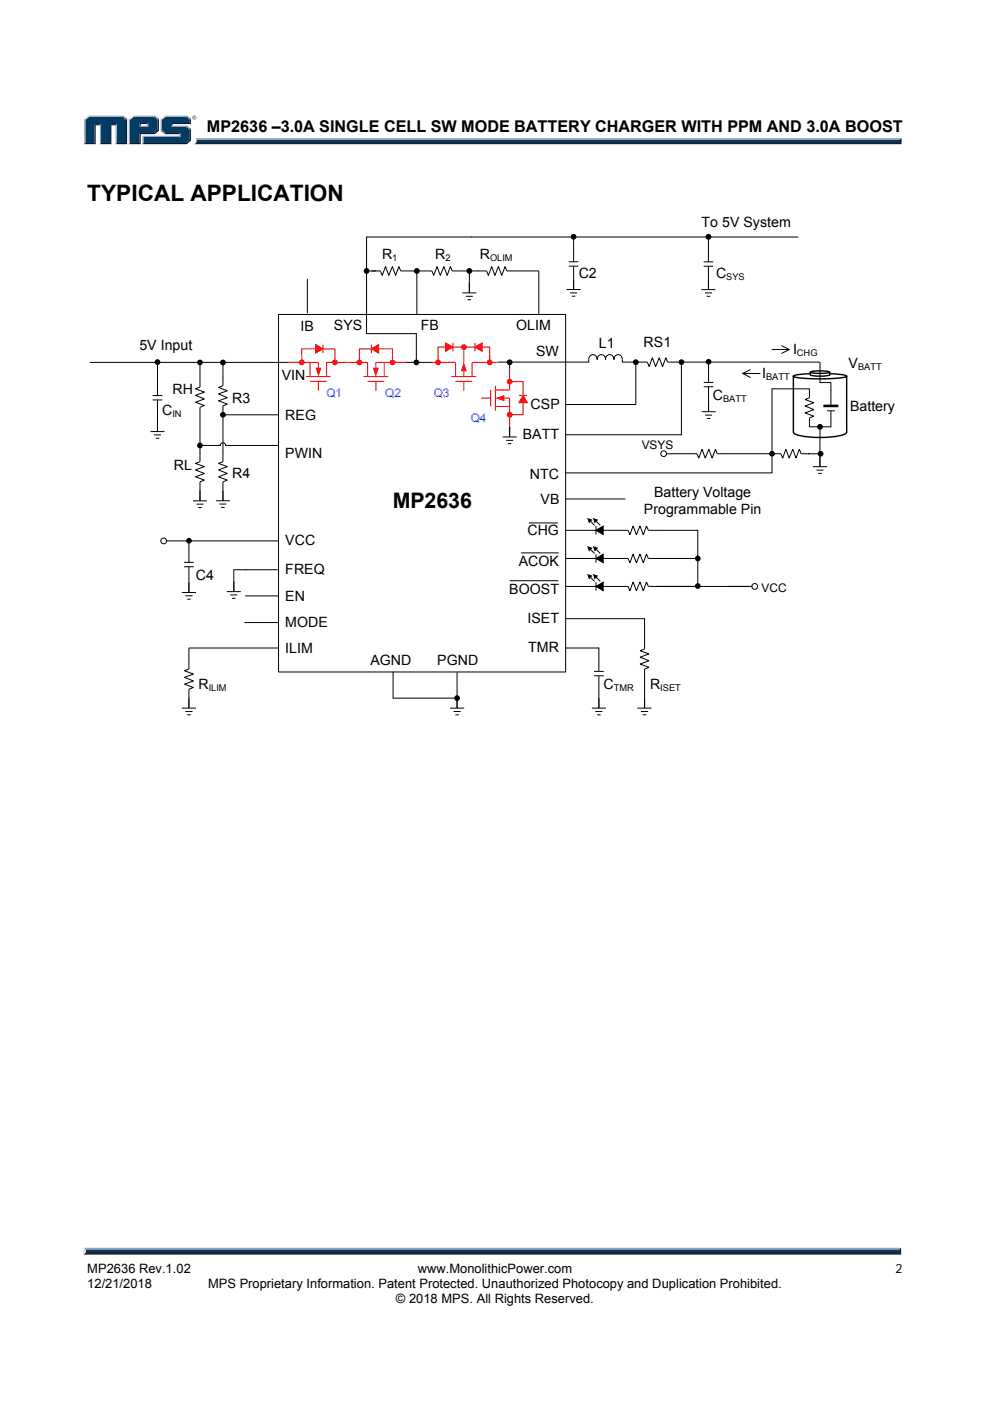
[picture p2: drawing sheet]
<svg xmlns="http://www.w3.org/2000/svg" width="210mm" height="297mm" viewBox="0 0 210 297" stroke-linecap="round" stroke-linejoin="round" font-family="sans-serif">
<path d="M18.2 265.3h172.5l.4 .7h-173.3z" fill="#231f20"/>
<path d="M17.8 264.6h173.3l-.4 .7h-172.5z" fill="#94a0b9"/>
<path d="M191.1 264.6v1.4l-.4-.4v-.6z" fill="#001339"/>
<path d="M18.2 265h172.5v.6h-172.5z" fill="#003b63"/>
<path d="M17.8 264.5l.4 .5v.6l-.4 .4z" fill="#dcddde"/>
<path d="M41.5 29.3h149.7l-.4 .6h-149.1z" fill="#94a0b9"/>
<path d="M41.7 29.9h149.1l.4 .7h-150.1l.4-.3z" fill="#231f20"/>
<path d="M190.8 29.7l.4-.4v1.3l-.4-.4z" fill="#001339"/>
<path d="M41.7 29.7h149.1v.5h-149.2z" fill="#003b63"/>
<path d="M41.5 29.3l.2 .4-.1 .5-.5 .4 .4-.6z" fill="#dcddde"/>
<path d="M29.6 26.9l.2-.3h1.4l.2 .3z" fill="#94a0b9"/>
<g fill="#003b63">
<path d="M18.1 25.4l.8-.6h7l.8 .6v4.9h-1.9v-4h-1.4v4h-2v-4h-1.4v4h-1.9z"/>
<path d="M27.6 25.4l.8-.6h2.1v1.2h-.9v.9h1.8v-.9h-1.2v-1.2h2.5l.7 .6v2.2l-.7 .6h-3.1v2.1h-2z"/>
<path d="M30.4 29h7.8v-.8h-3.1l-.8-.6v-2.2l.8-.6h4.3l.8 .6v.6h-3.9v.9h3.1l.8 .6v2.1l-.8 .7h-9z"/>
</g>
<path d="M34.9 24.6h4.7" fill="none" stroke="#94a0b9" stroke-width=".26"/>
<path d="M34.1 25.2l.8-.7 .2 .3-.8 .6z" fill="#dcddde"/>
<path d="M34.2 25.2v2.6" fill="none" stroke="#94a0b9" stroke-width=".26"/>
<path d="M34.1 27.8l.2-.2 .8 .6-.2 .2z" fill="#547194"/>
<path d="M34.9 28.3h3.4" fill="none" stroke="#001339" stroke-width=".26"/>
<g fill="#94a0b9">
<path d="M30.2 28.8h7.8v-.4l.3-.2v.8h-7.8z"/>
<path d="M30.2 28.8l.3 .2v1.3l-.3 .3z"/>
</g>
<path d="M36.3 26h3.9v-.6l.3-.2v1.1h-3.9v.3l-.3 .3z" fill="#001339"/>
<path d="M36.3 26.8h3.3" fill="none" stroke="#94a0b9" stroke-width=".26"/>
<path d="M39.6 26.6l.9 .7-.3 .2-.8-.6z" fill="#547194"/>
<g fill="#001339">
<path d="M30.2 30.6l.3-.3h8.9l.8-.7v-2.1l.3-.2v2.5l-.9 .8z"/>
<path d="M29.6 28.2h3.1l.7-.6v-2.2l.3-.2v2.6l-.9 .6h-3v2.2h-2.5l.3-.3h2z"/>
</g>
<path d="M32.8 24.5l.9 .7-.3 .2-.7-.6z" fill="#547194"/>
<path d="M28.2 24.6h4.6" fill="none" stroke="#94a0b9" stroke-width=".26"/>
<path d="M27.3 25.2l.9-.7 .2 .3-.8 .6z" fill="#dcddde"/>
<path d="M27.4 25.2v5.4" fill="none" stroke="#94a0b9" stroke-width=".26"/>
<path d="M31.2 26.3l.2-.3v.9l-.2-.3z" fill="#94a0b9"/>
<g fill="#001339">
<path d="M29.6 26h1.8l-.2 .3h-1.4v.3l-.2 .3z"/>
<path d="M26.7 25.4l.3-.2v5.4h-2.5l.3-.3h1.9z"/>
</g>
<path d="M26.1 24.5l.9 .7-.3 .2-.8-.6z" fill="#547194"/>
<path d="M18.7 24.6h7.4" fill="none" stroke="#94a0b9" stroke-width=".26"/>
<path d="M17.8 25.2l.9-.7 .2 .3-.8 .6z" fill="#dcddde"/>
<path d="M18 25.2v5.4" fill="none" stroke="#94a0b9" stroke-width=".26"/>
<path d="M20 26.3h1.4l-.2 .3h-.9v4h-2.5l.3-.3h1.9z" fill="#001339"/>
<path d="M21.3 26.3v4.3" fill="none" stroke="#94a0b9" stroke-width=".26"/>
<path d="M23.4 26.3h1.4l-.3 .3h-.9v4h-2.4l.2-.3h2z" fill="#001339"/>
<path d="M24.6 26.3v4.3" fill="none" stroke="#94a0b9" stroke-width=".26"/>
<path d="M39.6 24.5l.9 .7-.3 .2-.8-.6z" fill="#547194"/>
<path d="M40.8 24.9a.45 .45 0 0 1 .9 0 .45 .45 0 0 1-.9 0zM40.9 24.9a.35 .35 0 0 0 .7 0 .35 .35 0 0 0-.7 0zM41.1 24.7l.3 .1v.4l-.2-.2-.1 .2zM41.1 24.8v.1h.2z" fill="#231f20"/>
<g fill="none" stroke="#000" stroke-width=".21">
<path d="M77.7 57.4h3l.4 1 .7-1.9 .7 1.9 .7-1.9 .7 1.9 .7-1.9 .4 .9h6.6l.4 1 .7-1.9 .7 1.9 .7-1.9 .7 1.9 .7-1.9 .4 .9h1.9M88.4 57.4v9.1M97.9 57.4h3.4M99.5 60v2.1M149.2 55.5h2.1M149.2 56.5h2.1M150.3 50.2v5.3M150.3 56.5v4.9M169.2 50.2h-91.5v20.5M19.1 76.8h37.8M33.4 76.8v7.1M47.3 76.9v4.9l-.9 .3 1.8 .7-1.8 .7 1.8 .8-1.8 .7 1.8 .7-.9 .4v1.8h11.8"/>
<path d="M59.1 66.7h60.9v75.8h-60.9zM98.1 62.1h2.9M98.8 62.8h1.5M99.2 63.5h.7M105.6 76.8h19.3a1.09 1.09 0 0 1 .1-1.2 1.09 1.09 0 0 1 1.1-.4 1.03 1.03 0 0 1 .6 1 .9 .9 0 0 1 .9-1 .9 .9 0 0 1 .8 1 .9 .9 0 0 1 .9-1 .9 .9 0 0 1 .9 1 .9 .9 0 0 1 .9-1 .9 .9 0 0 1 .9 1v.6h3.4M144.5 76.8v15.4h-24.5M148.8 61.4h2.9M149.5 62.1h1.5M149.9 62.8h.7M150.3 76.7v4.4M31.9 91.5h3M32.4 83.9h2"/>
<path d="M32.4 84.8h2M32.7 92.2h1.4M33 92.9h.8M33.4 84.8v6.7v-2.1M148.8 87.3h3M149.3 81.1h2M149.3 82h2M149.5 88h1.5M149.9 88.7h.8M150.3 82v5.3M35.3 114.7h23.7M39.1 119.2h2"/>
<path d="M40.1 116.5v2.7M112.2 110.9h6.1M38.6 125.6h3M39.1 120.2h2M39.3 126.3h1.5M39.7 127h.7M40.1 120.2v5.4v-2.1M52.1 126.3h6.8M120.1 137.4h6.9M127 139.7v2.6M95.5 150.1h2.9M96.2 150.9h1.5"/>
<path d="M96.6 151.6h.7M96.9 142.6v7.5M125.5 150.1h3M126 142.3h2.1M126 143.3h2.1M126.3 150.9h1.5M126.7 151.6h.7M127 143.3v6.8v-2.1"/>
<circle cx="34.7" cy="114.7" r=".61"/>
</g>
<g fill="#000">
<circle cx="77.7" cy="57.4" r=".61"/>
<circle cx="88.4" cy="57.4" r=".61"/>
<circle cx="150.3" cy="50.2" r=".61"/>
<circle cx="33.4" cy="76.8" r=".61"/>
<circle cx="47.3" cy="76.9" r=".61"/>
<circle cx="144.5" cy="76.8" r=".61"/>
<circle cx="150.3" cy="76.7" r=".6"/>
<circle cx="47.3" cy="87.9" r=".61"/>
</g>
<path d="M168.3 79.8a14.4 14.4 0 0 1 5.6-.6 14.5 14.5 0 0 1 5.7 .6" fill="none" stroke="#000" stroke-width=".3"/>
<path d="M171.9 78.9h4.1v.5h-4.1z" fill="#fff"/>
<path d="M174.6 86.1h3.2" fill="none" stroke="#000" stroke-width=".54"/>
<g fill="none" stroke="#000" stroke-width=".21">
<path d="M99.5 57.4v2.6M101.3 57.4h1.9l.4 1 .7-1.9 .7 1.9 .7-1.9 .7 1.9 .7-1.9 .4 .9h6.7M114.3 57.5v9.1M56.9 76.8h7.1M173.9 76.9v4.2h2.3M42.4 94.4h4.3M47.3 96v1.9l-.9 .4 1.8 .6-1.8 .7 1.8 .8-1.8 .7 1.8 .7-.9 .4v4M172.4 99h3M173.2 99.7h1.4M173.9 90.5v8.5M175.4 87.1h1.7M176.2 90.5h-4.5v-1.9l.9-.4-1.8-.7 1.8-.7-1.8-.7 1.8-.7-1.8-.7 .9-.4v-1.9h-8v17.9"/>
<path d="M176.2 81.1v4.8M176.2 87.2v2.3M176.2 89.6v.9M40.1 114.6v1.9M45.8 106.2h3M46.5 106.9h1.5M46.9 107.6h.7M110.6 117.2h7.8M120 112.4l6.4 .1M120 100.3h43.7M120.1 118.4h6.3M125.2 110.5l.9 .9"/>
<path d="M125.2 116.4l.9 .9M126.4 112.4l1.5-.9v1.8zM126.4 118.4l1.5-.9v1.8zM126.4 111.5v1.8M126.4 117.5v1.8M126.4 110.5l.9 .9M126.4 116.4l.9 .9M127.9 112.4h5.3l.4 1 .7-1.9 .7 1.9 .7-1.9 .7 1.9 .7-1.9 .4 .9h1.9M127.9 118.4h5.3l.4 .9 .7-1.8 .7 1.8 .7-1.8 .7 1.8 .7-1.8 .4 .9h10.5M148 112.4v11.8M173.5 100.4h.8M40.1 137.5v4.3l-1 .4 1.9 .7-1.9 .7 1.9 .8-1.9 .7 1.9 .7-.9 .3v4"/>
<path d="M40.1 137.4h18.8M51.9 132h7M52.1 120.8h6.8M108.2 123.1h10.2M119.9 131.2h16.8v6.4l-.9 .4 1.8 .6-1.8 .7 1.8 .8-1.8 .7 1.8 .7-.9 .4v8.2M120 124.3h6.4M125.2 122.4l.9 .9M126.4 124.3l1.5-.9v1.8zM126.4 123.4v1.8M126.4 122.4l.9 .9M127 137.4v2.3M127.9 124.3h5.3l.4 1 .7-1.9 .7 1.9 .7-1.9 .7 1.9 .7-1.9 .4 .9h21.4"/>
<path d="M38.6 150.1h3M39.3 150.9h1.5M39.7 151.6h.7M135.2 150.1h3M136 150.9h1.5M136.3 151.6h.8"/>
</g>
<path d="M168.3 79.8a14.4 14.4 0 0 0 5.6 .5 14.5 14.5 0 0 0 5.7-.5v11.8a1.97 1.97 0 0 1-1.7 .8 20.9 20.9 0 0 1-9.2-.3l-.4-.5zM171.9 78.9a8.4 8.4 0 0 0 4.1 0M171.9 78.9a7.8 7.8 0 0 1 4.1 0M176 78.9v.6a7.8 7.8 0 0 1-4.1 0v-.6" fill="none" stroke="#000" stroke-width=".3"/>
<g fill="#000">
<path d="M124.5 109.8l1.2 .4-.8 .8zM124.5 115.8l1.2 .4-.8 .7zM125.8 109.8l1.1 .4-.8 .8zM125.8 115.8l1.1 .4-.8 .7zM126.4 112.4l1.5-.9v1.8zM126.4 118.4l1.5-.9v1.8zM124.5 121.7l1.2 .4-.8 .8zM125.8 121.7l1.1 .4-.8 .8zM126.4 124.3l1.5-.9v1.8z"/>
<circle cx="99.5" cy="57.4" r=".61"/>
<circle cx="42.4" cy="94.4" r=".61"/>
<circle cx="173.9" cy="90.5" r=".61"/>
<circle cx="40.1" cy="114.6" r=".61"/>
<circle cx="148" cy="118.4" r=".61"/>
<circle cx="148" cy="124.2" r=".61"/>
</g>
<path d="M94.9 76.8h1.7M95.8 79.8h5.2M96.6 76.8v3M98.4 78.6v1.2M105.5 76.8h-5.4v3M96.6 80.9h3.5M98.4 80.9v2" fill="none" stroke="#f00" stroke-width=".21"/>
<path d="M98.4 76.8l.6 1.9h-1.3z" fill="#f00"/>
<path d="M91.5 76.8h5" fill="none" stroke="#f00" stroke-width=".21"/>
<path d="M100.7 73.6l1.6-.9v1.8z" fill="#f00"/>
<path d="M98.4 73.6v3.2M99.6 73.6h1.1M100.7 72.7v1.8M100.7 73.6l1.6-.9v1.8zM102.3 73.6h1.1" fill="none" stroke="#f00" stroke-width=".21"/>
<circle cx="98.4" cy="73.6" r=".61" fill="#f00"/>
<path d="M103.9 73.6v3.2" fill="none" stroke="#f00" stroke-width=".21"/>
<circle cx="103.9" cy="76.8" r=".61" fill="#f00"/>
<path d="M103.4 73.6h.4" fill="none" stroke="#f00" stroke-width=".21"/>
<path d="M94.5 72.7l1.6 .9-1.6 .9z" fill="#f00"/>
<path d="M94.5 72.7l1.6 .9-1.6 .9zM94.5 73.6h-1.6v3.2M96.1 72.7v1.8M96.1 73.6h1.1" fill="none" stroke="#f00" stroke-width=".21"/>
<circle cx="92.9" cy="76.8" r=".61" fill="#f00"/>
<path d="M97.2 73.6h2.4M102.1 84.4h2M104.1 82.7v3.5M105.1 81.8v5.3M105.1 82.7h3M105.2 86.2h2.9v1.7M106.8 84.4h1.3M108.1 80.9v1.7" fill="none" stroke="#f00" stroke-width=".21"/>
<path d="M83.2 76.8h8.3" fill="none" stroke="#000" stroke-width=".21"/>
<path d="M105.1 84.4l1.9-.6v1.2z" fill="#f00"/>
<path d="M108.1 78.1v2.5M108.1 84.4v1.8M108.1 87.9v2.6" fill="none" stroke="#f00" stroke-width=".21"/>
<path d="M111 83.8l.8 1.6h-1.7z" fill="#f00"/>
<path d="M108.1 80.9h2.9v2.9M110.1 83.8h1.7M111 83.8l.8 1.6h-1.7zM111 85.4v1.2" fill="none" stroke="#f00" stroke-width=".21"/>
<circle cx="108.1" cy="80.9" r=".61" fill="#f00"/>
<path d="M108.1 87.9h2.8" fill="none" stroke="#f00" stroke-width=".21"/>
<circle cx="108.1" cy="87.9" r=".61" fill="#f00"/>
<path d="M73.6 76.8h4.4M77.1 79.8h5.3M78 76.8l-.1 .1M78 76.8v3M79.7 76.8h6.4M81.5 74h1.8l-.1 2.8M81.5 76.8v3M78 80.9h3.5M79.7 80.9v2M111 86.6v1.3" fill="none" stroke="#f00" stroke-width=".21"/>
<g fill="none" stroke="#000" stroke-width=".21">
<path d="M77.7 70.7h10.6v6.1M108.1 76.8v1.3M134.9 76.8v8.9M135.4 76.8h1.9l.4 .9 .7-1.9 .7 1.9 .7-1.9 .7 1.9 .7-1.9 .4 1h32.2M106.6 92.6h3M107.4 93.4h1.4M107.7 94.1h.8M108.1 90.5v2.1M120 85.8h14.8M141.4 96.2h6.4l.4 .9 .7-1.8 .7 1.8 .7-1.8 .7 1.8 .7-1.8 .4 .9h11.6M119.9 105.8h12.7"/>
<circle cx="140.8" cy="96.2" r=".6"/>
</g>
<g fill="#000">
<circle cx="88.3" cy="76.8" r=".6"/>
<circle cx="108.1" cy="76.8" r=".61"/>
<circle cx="134.9" cy="76.8" r=".61"/>
<circle cx="163.7" cy="96.2" r=".61"/>
</g>
<circle cx="83.3" cy="76.8" r=".61" fill="#f00"/>
<path d="M76.2 74v2.8" fill="none" stroke="#f00" stroke-width=".21"/>
<circle cx="76.2" cy="76.8" r=".61" fill="#f00"/>
<path d="M76.2 74h1.4M79.7 76.8v1.3" fill="none" stroke="#f00" stroke-width=".21"/>
<g fill="#f00">
<path d="M79.1 78h1.2l-.6 1.8z"/>
<path d="M78.8 74l1.5-.9v1.7z"/>
</g>
<g fill="none" stroke="#f00" stroke-width=".21">
<path d="M61.2 76.8h6.3M64.9 79.8h5.2M65.8 76.8v3M65.8 74h-1.8v2.8M69.3 76.8v3M69.3 76.8h4.3M69.3 76.8l.1 .1M77.6 74h1.2M78.8 73.1v1.7M78.8 74l1.5-.9v1.7zM80.3 74h1.2M65.8 80.9h3.5"/>
<path d="M67.5 80.9v2"/>
</g>
<circle cx="64" cy="76.8" r=".61" fill="#f00"/>
<path d="M71 74v2.8" fill="none" stroke="#f00" stroke-width=".21"/>
<circle cx="71" cy="76.8" r=".61" fill="#f00"/>
<path d="M67.5 76.8v1.3M69.6 74h1.4" fill="none" stroke="#f00" stroke-width=".21"/>
<g fill="#f00">
<path d="M66.9 78h1.3l-.7 1.8z"/>
<path d="M67 73.1l1.5 .9-1.5 .8z"/>
</g>
<path d="M65.8 74h1.2M67 73.1l1.5 .9-1.5 .8zM68.5 73.1v1.7M68.5 74h1.1" fill="none" stroke="#f00" stroke-width=".21"/>
<g fill="none" stroke="#000" stroke-width=".21">
<path d="M65.2 59.2v7.1M120.6 55.5h2.1M120.6 56.4h2.1M121.7 50.2v5.3M121.7 56.5v4.9M42.4 76.8v5.3l-.9 .3 1.8 .7-1.8 .7 1.8 .8-1.8 .7 1.8 .7-.9 .4v11.5l-.9 .4 1.8 .6-1.8 .7 1.8 .8-1.8 .7 1.8 .7-.9 .4v4M120.2 61.4h2.9M120.9 62.1h1.5M121.3 62.8h.7M157.5 79.2h3.7M159.2 78.4l-1.7 .8 1.7 .8M163.7 74.1h3.7"/>
<path d="M165.8 73.3l1.6 .8-1.6 .8M46.7 94.4a.57 .57 0 0 1 .6-.5 .57 .57 0 0 1 .6 .5h11.2M47.3 87.9v8.1M163.7 96.2h1.9l.4 .9 .7-1.8 .7 1.8 .7-1.8 .7 1.8 .7-1.8 .4 .9h1.9M171.5 96.2h2.6M40.9 106.2h3M41.7 106.9h1.5M42 107.6h.8M139.4 112.4h8.6M48.1 125.4h3M48.9 126.1h1.4M49.2 126.9h.8"/>
<path d="M49.6 120.8v4.6M49.7 120.8h2.4M154.4 124.3h5.1M83.4 142.5v5.5h13.5"/>
<circle cx="160.1" cy="124.3" r=".61"/>
</g>
<g fill="#000">
<circle cx="121.7" cy="50.2" r=".61"/>
<circle cx="42.4" cy="76.8" r=".61"/>
<circle cx="174" cy="96.2" r=".61"/>
<circle cx="97" cy="148" r=".61"/>
</g>
<text font-size="4.8" x="18.5" y="42.7">TYPICAL APPLICATION</text>
<text font-size="4.5" x="83.3" y="107.7">MP2636</text>
<text font-size="3.4" x="43.9" y="28">MP2636 –3.0A SINGLE CELL SW MODE BATTERY CHARGER WITH PPM AND 3.0A BOOST</text>
<g font-size="3">
<text x="148.8" y="48.2">To 5V System</text>
<text x="81" y="55">R</text>
<text x="92.3" y="55">R</text>
<text x="101.8" y="55">R</text>
<text x="122.7" y="58.9">C2</text>
<text x="151.9" y="58.9">C</text>
<text x="63.8" y="70.1">IB</text>
<text x="70.8" y="70">SYS</text>
<text x="89.2" y="70">FB</text>
<text x="109.5" y="70">OLIM</text>
<text x="29.6" y="74.1">5V Input</text>
<text x="113.7" y="75.6">SW</text>
<text x="127" y="73.9">L1</text>
<text x="136.5" y="73.6">RS1</text>
<text x="168.2" y="75.1">I</text>
<text x="36.6" y="83.6">RH</text>
<text x="59.8" y="80.6">VIN</text>
<text x="161.7" y="80.1">I</text>
<text x="180" y="78.1">V</text>
<text x="34.4" y="88">C</text>
<text x="49.3" y="85.4">R3</text>
<text x="60.5" y="89.1">REG</text>
<text x="112.5" y="86.7">CSP</text>
<text x="151.2" y="84.9">C</text>
<text x="180.3" y="87.1">Battery</text>
<text x="110.9" y="93.1">BATT</text>
<text x="36.9" y="99.6">RL</text>
<text x="49.3" y="101.4">R4</text>
<text x="60.5" y="97">PWIN</text>
<text x="112.4" y="101.6">NTC</text>
<text x="114.7" y="106.9">VB</text>
<text x="138.7" y="105.3">Battery Voltage</text>
<text x="111.9" y="113.5">CHG</text>
<text x="136.6" y="108.9">Programmable Pin</text>
<text x="60.5" y="115.6">VCC</text>
<text x="41.6" y="123">C4</text>
<text x="60.5" y="121.8">FREQ</text>
<text x="108" y="125.9">BOOST</text>
<text x="110" y="120">ACOK</text>
<text x="60.5" y="127.4">EN</text>
<text x="60.5" y="133">MODE</text>
<text x="111.9" y="132.1">ISET</text>
<text x="60.5" y="138.5">ILIM</text>
<text x="78.5" y="141">AGND</text>
<text x="92.8" y="141.1">PGND</text>
<text x="112" y="138.3">TMR</text>
<text x="42.1" y="146.2">R</text>
<text x="128" y="146.2">C</text>
<text x="137.9" y="146.2">R</text>
</g>
<g font-size="2.7">
<text x="18.5" y="270">MP2636 Rev.1.02</text>
<text x="18.5" y="273.2">12/21/2018</text>
<text x="44.1" y="273.2">MPS Proprietary Information. Patent Protected. Unauthorized Photocopy and Duplication Prohibited.</text>
<text x="88.6" y="270">www.MonolithicPower.com</text>
<text x="189.9" y="270">2</text>
<text x="84" y="276.3">© 2018 MPS. All Rights Reserved.</text>
</g>
<g font-size="2.5" fill="#00f">
<text x="69.2" y="84.2">Q1</text>
<text x="81.7" y="84.2">Q2</text>
<text x="92" y="84.2">Q3</text>
<text x="99.8" y="89.5">Q4</text>
</g>
<g font-size="2.5">
<text x="136.1" y="95.2">VSYS</text>
<text x="161.5" y="125.6">VCC</text>
</g>
<g font-size="2">
<text x="83.2" y="55.4">1</text>
<text x="94.5" y="55.4">2</text>
<text x="103.9" y="55.4">OLIM</text>
<text x="154" y="59.4">SYS</text>
<text x="169" y="75.5">CHG</text>
<text x="162.5" y="80.5">BATT</text>
<text x="182" y="78.5">BATT</text>
<text x="36.6" y="88.4">IN</text>
<text x="153.4" y="85.3">BATT</text>
<text x="44.3" y="146.6">ILIM</text>
<text x="130.2" y="146.6">TMR</text>
<text x="140" y="146.6">ISET</text>
</g>
</svg>
